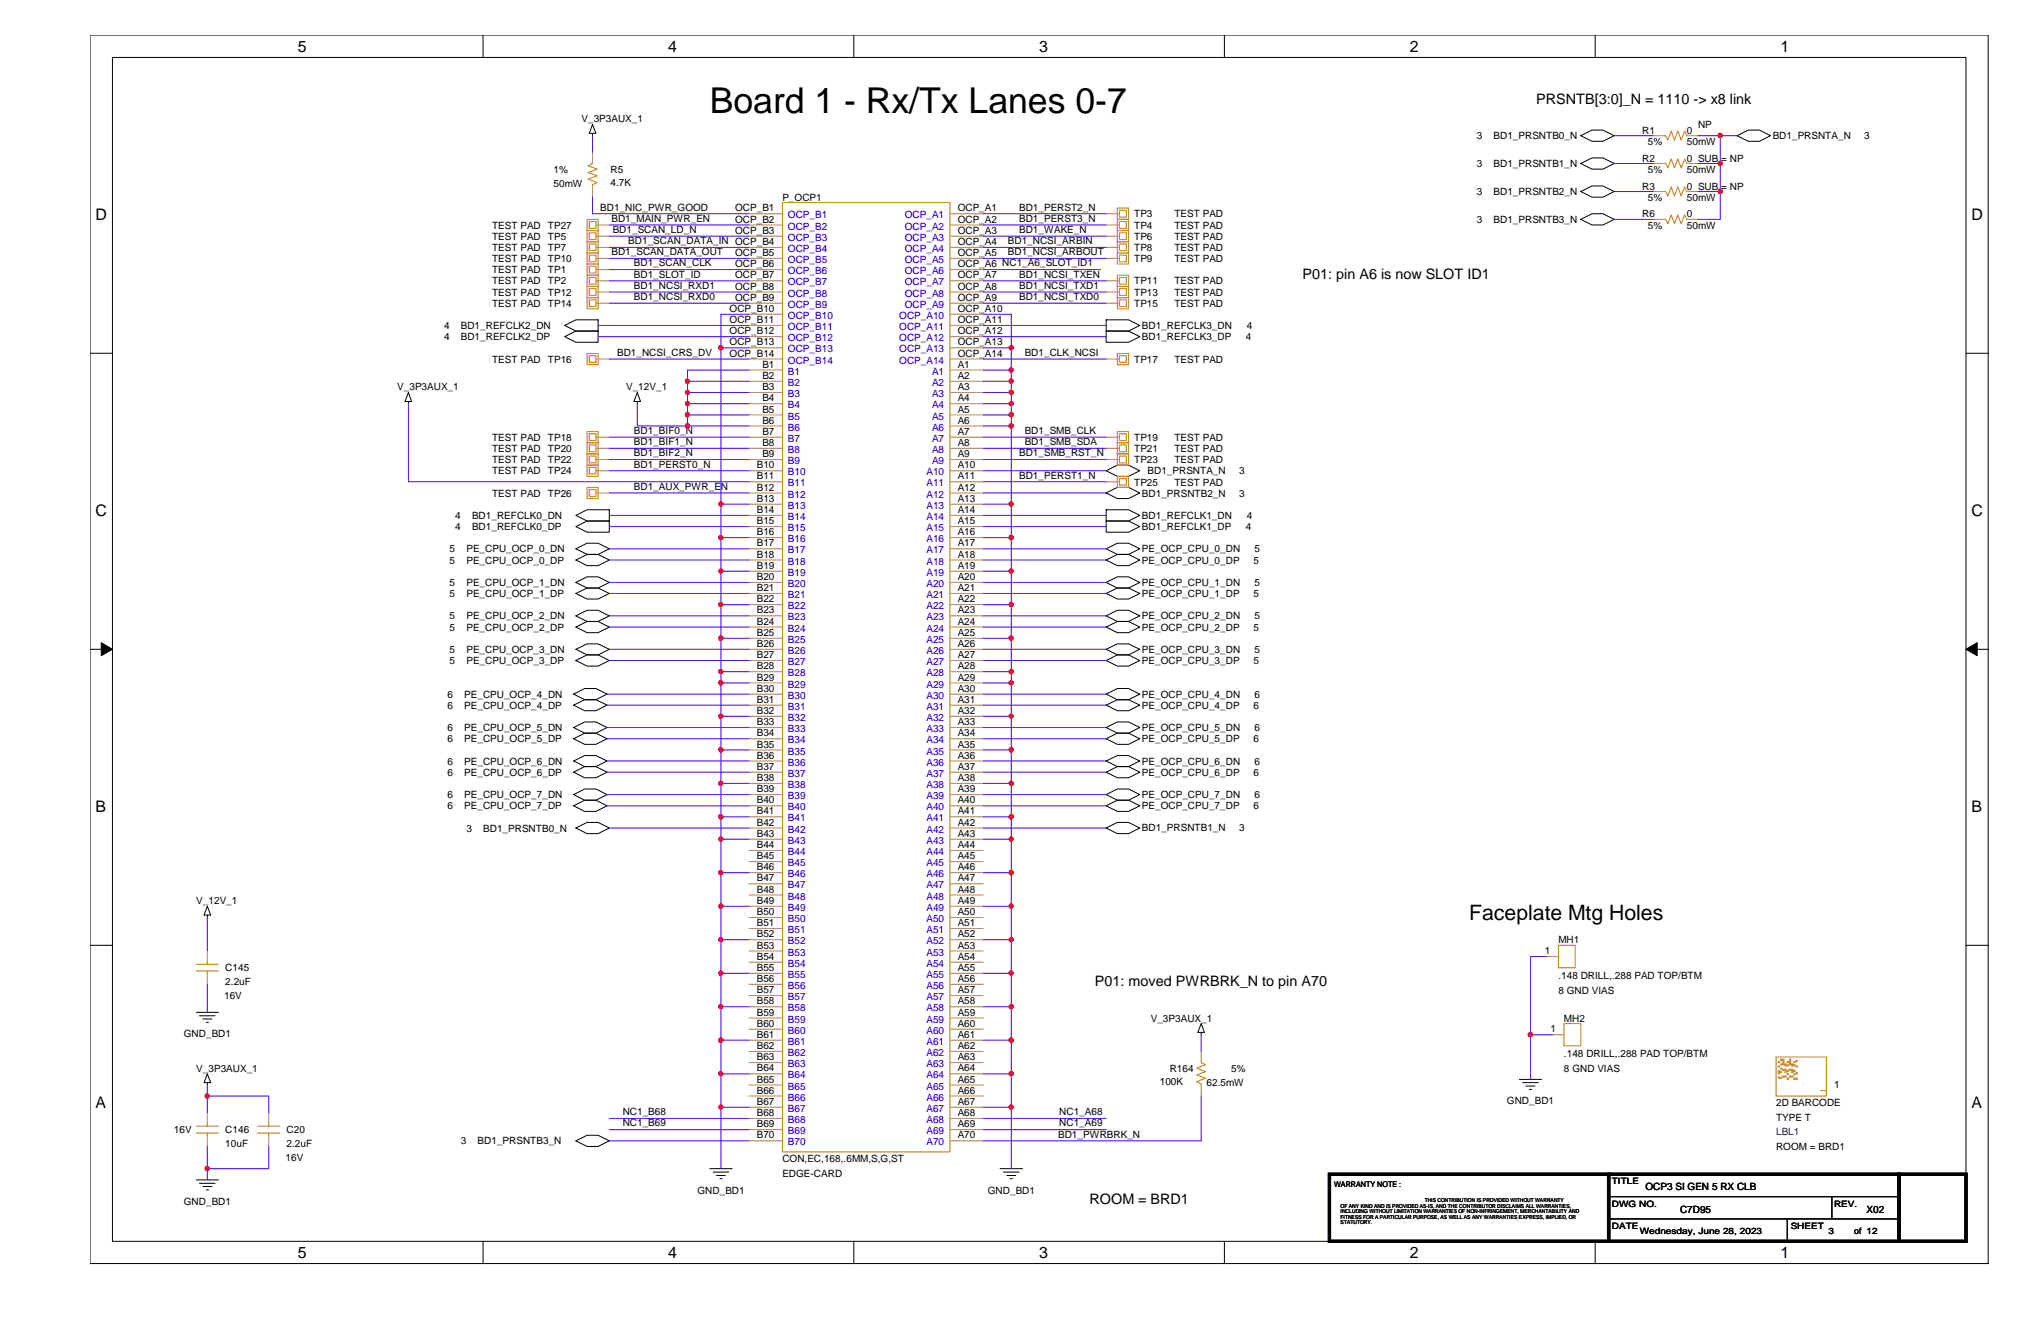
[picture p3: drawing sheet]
<svg xmlns="http://www.w3.org/2000/svg" width="432mm" height="279mm" viewBox="0 0 432 279" stroke-linecap="round" stroke-linejoin="round" font-family="sans-serif">
<path d="M19 7.4h401.6v259.8h-401.5zM23.8 12.1h392.1v250.5h-392.1z" fill="none" stroke="#000" stroke-width=".21"/>
<g fill="#fff">
<path d="M63 7.9h1.9v3.8h-1.9z"/>
<path d="M63 263.1h1.9v3.7h-1.9z"/>
</g>
<path d="M102.2 7.4v4.7M102.2 262.6v4.7" fill="none" stroke="#000" stroke-width=".21"/>
<g fill="#fff">
<path d="M141.4 7.9h1.9v3.8h-1.9z"/>
<path d="M141.4 263.1h1.9v3.7h-1.9z"/>
</g>
<path d="M180.6 7.4v4.7M180.6 262.6v4.7" fill="none" stroke="#000" stroke-width=".21"/>
<g fill="#fff">
<path d="M219.8 7.9h1.9v3.8h-1.9z"/>
<path d="M219.8 263.1h1.9v3.7h-1.9z"/>
</g>
<path d="M259 7.4v4.7M259 262.6v4.7" fill="none" stroke="#000" stroke-width=".21"/>
<g fill="#fff">
<path d="M298.2 7.9h1.9v3.8h-1.9z"/>
<path d="M298.2 263.1h1.9v3.7h-1.9z"/>
</g>
<path d="M337.5 7.4v4.7M337.5 262.6v4.7" fill="none" stroke="#000" stroke-width=".21"/>
<g fill="#fff">
<path d="M376.7 7.9h1.8v3.8h-1.8z"/>
<path d="M376.7 263.1h1.8v3.7h-1.8z"/>
<path d="M20.2 43.4h2.5v3.8h-2.5z"/>
<path d="M417.1 43.4h2.5v3.8h-2.5z"/>
<path d="M20.2 106h2.5v3.8h-2.5z"/>
<path d="M417.1 106h2.5v3.8h-2.5z"/>
</g>
<path d="M19.1 74.7h4.7M415.9 74.7h4.8" fill="none" stroke="#000" stroke-width=".21"/>
<g fill="#fff">
<path d="M20.2 168.6h2.3v3.8h-2.3z"/>
<path d="M417.1 168.6h2.3v3.8h-2.3z"/>
</g>
<path d="M19.1 137.3h4.7M415.9 137.3h4.8" fill="none" stroke="#000" stroke-width=".21"/>
<path d="M21.4 135.9l2.4 1.4-2.4 1.4zM415.9 137.3l2.4-1.4v2.8z" fill="#000" stroke="#000" stroke-width=".21"/>
<g fill="#fff">
<path d="M20.2 231.2h2.3v3.8h-2.3z"/>
<path d="M417.1 231.2h2.3v3.8h-2.3z"/>
</g>
<g fill="none" stroke="#000" stroke-width=".21">
<path d="M125.3 26.3l.8 1.9h-1.4zM125.3 28.2v.5M334.4 28.7l2.4-1.2h2.3l2.4 1.2-2.4 1.2h-2.3zM334.4 34.6l2.4-1.2h2.3l2.4 1.2-2.4 1.2h-2.3zM367.5 28.7l2.4-1.2h2.3l2.4 1.2-2.4 1.2h-2.3zM334.4 40.5l2.4-1.2h2.3l2.4 1.2-2.4 1.2h-2.3zM334.4 46.4l2.4-1.2h2.3l2.4 1.2-2.4 1.2h-2.3zM119.5 68.8l2.3-1.2h4.7v2.4h-4.7zM119.5 71.2l2.3-1.2h4.7v2.4h-4.7zM234 67.6h4.8l2.3 1.2-2.3 1.2h-4.8zM234 70h4.8l2.3 1.2-2.3 1.2h-4.8zM86.4 84.9v.5"/>
<path d="M86.4 83l.7 1.9h-1.4zM134.8 83l.7 1.9h-1.4zM134.8 84.9v.5M234 99.6l2.4-1.2h2.4l2.3 1.2-2.3 1.2h-2.4zM121.8 118.4l2.4-1.1h2.3l2.4 1.1-2.4 1.2h-2.3zM121.8 116.1l2.4-1.2h2.3l2.4 1.2-2.4 1.2h-2.3zM121.8 109l2.4-1.2h4.7v2.4h-4.7zM121.8 111.4l2.4-1.2h4.7v2.4h-4.7zM234 104.3l2.4-1.2h2.4l2.3 1.2-2.3 1.2h-2.4zM234 118.4l2.4-1.1h2.4l2.3 1.1-2.3 1.2h-2.4zM234 116.1l2.4-1.2h2.4l2.3 1.2-2.3 1.2h-2.4zM234 107.8h4.8l2.3 1.2-2.3 1.2h-4.8z"/>
<path d="M234 110.2h4.8l2.3 1.2-2.3 1.2h-4.8zM121.8 125.5l2.4-1.1h2.3l2.4 1.1-2.4 1.2h-2.3zM121.8 132.6l2.4-1.2h2.3l2.4 1.2-2.4 1.2h-2.3zM121.8 139.7l2.4-1.2h2.3l2.4 1.2-2.4 1.2h-2.3zM121.8 137.3l2.4-1.1h2.3l2.4 1.1-2.4 1.2h-2.3zM121.8 130.3l2.4-1.2h2.3l2.4 1.2-2.4 1.1h-2.3zM121.8 123.2l2.4-1.2h2.3l2.4 1.2-2.4 1.2h-2.3zM234 123.2l2.4-1.2h2.4l2.3 1.2-2.3 1.2h-2.4zM234 130.3l2.4-1.2h2.4l2.3 1.2-2.3 1.1h-2.4zM234 137.3l2.4-1.1h2.4l2.3 1.1-2.3 1.2h-2.4zM234 139.7l2.4-1.2h2.4l2.3 1.2-2.3 1.2h-2.4zM234 132.6l2.4-1.2h2.4l2.3 1.2-2.3 1.2h-2.4z"/>
<path d="M234 125.5l2.4-1.1h2.4l2.3 1.1-2.3 1.2h-2.4zM121.4 153.9l2.3-1.2h2.4l2.3 1.2-2.3 1.2h-2.4zM121.4 156.3l2.3-1.2h2.4l2.3 1.2-2.3 1.1h-2.4zM121.4 149.1l2.3-1.1h2.4l2.3 1.1-2.3 1.2h-2.4zM121.4 146.8l2.3-1.2h2.4l2.3 1.2-2.3 1.2h-2.4zM234 146.8l2.4-1.2h2.4l2.3 1.2-2.3 1.2h-2.4zM234 153.9l2.4-1.2h2.4l2.3 1.2-2.3 1.2h-2.4zM234 156.3l2.4-1.2h2.4l2.3 1.2-2.3 1.1h-2.4zM234 149.1l2.4-1.1h2.4l2.3 1.1-2.3 1.2h-2.4zM121.4 161l2.3-1.2h2.4l2.3 1.2-2.3 1.1h-2.4zM121.4 163.3l2.3-1.2h2.4l2.3 1.2-2.3 1.2h-2.4zM121.4 168.1l2.3-1.2h2.4l2.3 1.2-2.3 1.1h-2.4z"/>
<path d="M121.4 170.4l2.3-1.2h2.4l2.3 1.2-2.3 1.2h-2.4zM121.8 175.1l2.4-1.2h2.3l2.4 1.2-2.4 1.2h-2.3zM234 175.1l2.4-1.2h2.4l2.3 1.2-2.3 1.2h-2.4zM234 161l2.4-1.2h2.4l2.3 1.2-2.3 1.1h-2.4zM234 168.1l2.4-1.2h2.4l2.3 1.2-2.3 1.1h-2.4zM234 170.4l2.4-1.2h2.4l2.3 1.2-2.3 1.2h-2.4zM234 163.3l2.4-1.2h2.4l2.3 1.2-2.3 1.2h-2.4zM19.1 199.9h4.7M43.9 193.5v.6M43.9 191.7l.7 1.8h-1.4zM415.9 199.9h4.8M41.5 214.1h4.7"/>
<path d="M42.2 214.8h3.3M42.9 215.5h1.9M43.6 216.2h.5M254.1 216.5l.7 1.9h-1.4zM254.1 218.4v.5M43.9 229v.5M43.9 227.1l.7 1.9h-1.4zM321.4 228.3h4.7M322.2 229h3.3M322.8 229.7h1.9M323.6 230.4h.4M41.5 249.6h4.7"/>
<path d="M42.2 250.3h3.3M42.9 251h1.9M43.6 251.7h.5M121.8 241.3l2.4-1.2h2.3l2.4 1.2-2.4 1.2h-2.3zM150.2 247.2h4.7M150.9 247.9h3.3M151.6 248.6h1.9M152.3 249.3h.5M211.6 247.2h4.7M212.3 247.9h3.3M213 248.6h1.9M213.7 249.3h.5"/>
<path d="M340.3 253.1h61.4M340.3 257.8h61.4M378.1 257.8v4.8M387.6 253.1v4.7"/>
</g>
<path d="M281.3 248.4h59v14.2h-59zM340.3 248.4h61.4v14.2h-61.4zM401.7 248.4h14.2v14.2h-14.2z" fill="none" stroke="#000" stroke-width=".68"/>
<g fill="none" stroke="#cc8006" stroke-width=".21">
<path d="M125.3 34.6l-.9 .5 1.9 .7-1.9 .7 1.9 .7-1.9 .7 1.9 .7-1 .5v.2M352.1 28.7h.3l.4 .9 .8-1.9 .6 1.9 .8-1.9 .7 1.9 .7-1.9 .5 1M352.1 34.6h.3l.4 .9 .8-1.8 .6 1.8 .8-1.8 .7 1.8 .7-1.8 .5 .9M124.2 53.5h2.3v2.3h-2.3zM124.2 46.4h2.3v2.4h-2.3zM124.2 51.1h2.3v2.4h-2.3zM124.2 48.8h2.3v2.3h-2.3zM124.2 58.2h2.3v2.4h-2.3zM124.2 55.8h2.3v2.4h-2.3zM124.7 54h1.4v1.4h-1.4zM124.7 46.9h1.4v1.4h-1.4zM124.7 51.6h1.4v1.4h-1.4z"/>
<path d="M124.7 49.2h1.4v1.5h-1.4zM124.7 58.7h1.4v1.4h-1.4zM124.7 56.3h1.4v1.4h-1.4zM126.1 54.7h.4M126.1 47.6h.4M126.1 52.3h.4M126.1 50h.4M126.1 59.4h.4M126.1 57h.4M165.5 42.8h35.5v200.8h-35.5zM236.4 44h2.4v2.4h-2.4zM236.4 46.4h2.4v2.4h-2.4z"/>
<path d="M236.4 48.8h2.4v2.3h-2.4zM236.4 51.1h2.4v2.4h-2.4zM236.4 53.5h2.4v2.3h-2.4zM236.4 58.2h2.4v2.4h-2.4zM236.4 45.2h.5M236.4 47.6h.5M236.4 50h.5M236.4 52.3h.5M236.4 54.7h.5M236.4 59.4h.5M236.9 44.5h1.4v1.4h-1.4zM236.9 46.9h1.4v1.4h-1.4z"/>
<path d="M236.9 49.2h1.4v1.5h-1.4zM236.9 51.6h1.4v1.4h-1.4zM236.9 54h1.4v1.4h-1.4zM236.9 58.7h1.4v1.4h-1.4zM352.1 46.4h.3l.4 .9 .8-1.8 .6 1.8 .8-1.8 .7 1.8 .7-1.8 .5 .9M352.1 40.5h.3l.4 .9 .8-1.9 .6 1.9 .8-1.9 .7 1.9 .7-1.9 .5 1M124.2 74.8h2.3v2.3h-2.3zM124.2 62.9h2.3v2.4h-2.3zM124.2 60.6h2.3v2.3h-2.3zM124.7 75.2h1.4v1.4h-1.4zM124.7 63.4h1.4v1.4h-1.4zM124.7 61h1.4v1.5h-1.4z"/>
<path d="M126.1 75.9h.4M126.1 64.1h.4M126.1 61.8h.4M236.4 60.6h2.4v2.3h-2.4zM236.4 62.9h2.4v2.4h-2.4zM236.4 74.8h2.4v2.3h-2.4zM236.4 61.8h.5M236.4 64.1h.5M236.4 75.9h.5M236.9 61h1.4v1.5h-1.4zM236.9 63.4h1.4v1.4h-1.4zM236.9 75.2h1.4v1.4h-1.4z"/>
<path d="M124.2 96h2.3v2.4h-2.3zM124.2 93.6h2.3v2.4h-2.3zM124.2 91.3h2.3v2.3h-2.3zM124.2 98.4h2.3v2.4h-2.3zM124.7 96.5h1.4v1.4h-1.4zM124.7 94.1h1.4v1.4h-1.4zM124.7 91.7h1.4v1.5h-1.4zM124.7 98.8h1.4v1.4h-1.4zM126.1 97.2h.4M126.1 94.8h.4M126.1 92.5h.4M126.1 99.6h.4"/>
<path d="M236.4 91.3h2.4v2.3h-2.4zM236.4 93.6h2.4v2.4h-2.4zM236.4 96h2.4v2.4h-2.4zM236.4 92.5h.5M236.4 94.8h.5M236.4 97.2h.5M236.9 91.7h1.4v1.5h-1.4zM236.9 94.1h1.4v1.4h-1.4zM236.9 96.5h1.4v1.4h-1.4zM124.2 103.1h2.3v2.4h-2.3zM124.7 103.5h1.4v1.5h-1.4zM126.1 104.3h.4"/>
<path d="M236.4 100.8h2.4v2.3h-2.4zM236.4 101.9h.5M236.9 101.2h1.4v1.4h-1.4zM329.7 199.9h3.5v4.8h-3.5zM41.5 204h4.7M41.5 205.4h4.7M43.9 203.5v.5M43.9 205.4v.5M330.9 216.5h3.5v4.7h-3.5zM41.5 238.2h4.7M41.5 239.6h4.7M43.9 237.7v.5"/>
<path d="M43.9 239.6v.5M54.5 238.2h4.7M54.5 239.6h4.7M56.9 237.7v.5M56.9 239.6v.5M254.1 224.7l1 .5-1.9 .7 1.9 .8-1.9 .6 1.9 .7-1.9 .8 .9 .4v.3M375.8 223.6h10.6v8.2h-10.6zM376.2 227.8h.3v.2h-.3zM376.2 226.9h.3v.2h-.3zM376.2 226.4h.3v.3h-.3zM376.2 225.5h.3v.2h-.3zM376.2 224.5h.3v.2h-.3z"/>
<path d="M376.7 227.8h.2v.2h-.2zM376.7 226.7h.2v.2h-.2zM376.7 225.9h.2v.2h-.2zM376.7 225h.2v.2h-.2zM376.7 224h.2v.3h-.2zM377.2 224h.2v.3h-.2zM377.2 224.5h.2v.2h-.2zM377.2 225h.2v.2h-.2zM377.2 226.1h.2v.3h-.2zM377.2 227.6h.2v.2h-.2zM377.7 225h.2v.2h-.2zM377.7 225.2h.2v.3h-.2z"/>
<path d="M377.7 226.1h.2v.3h-.2zM377.7 226.7h.2v.2h-.2zM377.7 227.6h.2v.2h-.2zM378.1 224.5h.3v.2h-.3zM378.1 225.2h.3v.3h-.3zM378.1 226.4h.3v.3h-.3zM378.1 227.1h.3v.2h-.3zM378.1 228h.3v.3h-.3zM378.6 227.6h.2v.2h-.2zM378.6 226.1h.2v.3h-.2zM378.6 225h.2v.2h-.2zM378.6 224.5h.2v.2h-.2z"/>
<path d="M378.6 224h.2v.3h-.2zM379.1 227.6h.2v.2h-.2zM379.1 226.7h.2v.2h-.2zM379.1 226.1h.2v.3h-.2zM379.1 225.2h.2v.3h-.2zM379.1 225h.2v.2h-.2zM379.5 228h.3v.3h-.3zM379.5 227.1h.3v.2h-.3zM379.5 226.4h.3v.3h-.3zM379.5 225.2h.3v.3h-.3zM379.5 224.5h.3v.2h-.3zM380 224.3h.2v.2h-.2z"/>
<path d="M380 225.5h.2v.2h-.2zM380 226.9h.2v.2h-.2zM380 228h.2v.3h-.2zM385.2 230.7h1.2"/>
</g>
<g fill="none" stroke="#a84" stroke-width=".21">
<path d="M125.3 39.3v2.4M125.3 32.2v2.4M349.8 28.7h2.3M349.8 34.6h2.3M356.9 28.7h2.3M356.9 34.6h2.3M126.5 54.7h2.4M126.5 47.6h2.4M126.5 52.3h2.4M126.5 50h2.4M126.5 59.4h2.4M126.5 57h2.4"/>
<path d="M158.5 45.2h7M158.5 47.6h7M158.5 50h7M158.5 52.3h7M158.5 54.7h7M158.5 57h7M158.5 59.4h7M201 45.2h7M201 47.6h7M201 50h7M201 52.3h7M201 54.7h7"/>
<path d="M201 57h7M201 59.4h7M234 45.2h2.4M234 47.6h2.4M234 50h2.4M234 52.3h2.4M234 54.7h2.4M234 59.4h2.4M349.8 46.4h2.3M349.8 40.5h2.3M356.9 46.4h2.3M356.9 40.5h2.3"/>
<path d="M126.5 75.9h2.4M126.5 64.1h2.4M126.5 61.8h2.4M158.5 61.8h7M158.5 64.1h7M158.5 66.5h7M158.5 68.8h7M158.5 71.2h7M158.5 73.6h7M158.5 75.9h7M158.5 78.3h7M201 61.8h7"/>
<path d="M201 64.1h7M201 66.5h7M201 68.8h7M201 71.2h7M201 73.6h7M201 75.9h7M201 78.3h7M234 61.8h2.4M234 64.1h2.4M234 75.9h2.4M126.5 97.2h2.4M126.5 94.8h2.4"/>
<path d="M126.5 92.5h2.4M126.5 99.6h2.4M158.5 80.6h7M158.5 83h7M158.5 85.4h7M158.5 87.8h7M158.5 90.1h7M158.5 92.5h7M158.5 94.8h7M158.5 97.2h7M158.5 99.6h7M201 80.6h7"/>
<path d="M201 83h7M201 85.4h7M201 87.8h7M201 90.1h7M201 92.5h7M201 94.8h7M201 97.2h7M201 99.6h7M234 92.5h2.4M234 94.8h2.4M234 97.2h2.4M126.5 104.3h2.4"/>
<path d="M158.5 101.9h7M158.5 104.3h7M158.5 106.6h7M158.5 109h7M158.5 111.4h7M158.5 113.7h7M158.5 116.1h7M158.5 118.4h7M201 101.9h7M201 104.3h7M201 106.6h7M201 109h7"/>
<path d="M201 111.4h7M201 113.7h7M201 116.1h7M201 118.4h7M234 101.9h2.4M158.5 120.8h7M158.5 123.2h7M158.5 125.5h7M158.5 127.9h7M158.5 130.3h7M158.5 132.6h7M158.5 135h7"/>
<path d="M158.5 137.3h7M158.5 139.7h7M201 120.8h7M201 123.2h7M201 127.9h7M201 130.3h7M201 132.6h7M201 135h7M201 137.3h7M201 139.7h7M201 125.5h7M158.5 142.1h7"/>
<path d="M158.5 144.4h7M158.5 146.8h7M158.5 149.1h7M158.5 151.5h7M158.5 153.9h7M158.5 156.3h7M158.5 158.6h7M201 142.1h7M201 144.4h7M201 146.8h7M201 149.1h7M201 151.5h7"/>
<path d="M201 153.9h7M201 156.3h7M201 158.6h7M158.5 161h7M158.5 163.3h7M158.5 165.7h7M158.5 168.1h7M158.5 170.4h7M158.5 172.8h7M158.5 175.1h7M158.5 177.5h7M158.5 179.9h7"/>
<path d="M201 161h7M201 163.3h7M201 165.7h7M201 168.1h7M201 170.4h7M201 172.8h7M201 175.1h7M201 177.5h7M201 179.9h7M158.5 182.2h7M158.5 184.6h7M158.5 186.9h7"/>
<path d="M158.5 189.3h7M158.5 191.7h7M158.5 194.1h7M158.5 196.4h7M158.5 198.8h7M201 182.2h7M201 184.6h7M201 186.9h7M201 189.3h7M201 191.7h7M201 194.1h7M201 196.4h7"/>
<path d="M201 198.8h7M43.9 205.9v2.3M43.9 201.1v2.4M158.5 201.1h7M158.5 203.5h7M158.5 205.9h7M158.5 208.2h7M158.5 210.6h7M158.5 212.9h7M158.5 215.3h7M158.5 217.7h7M201 201.1h7"/>
<path d="M201 203.5h7M201 205.9h7M201 208.2h7M201 210.6h7M201 212.9h7M201 215.3h7M201 217.7h7M327.3 202.3h2.4M328.5 218.9h2.4M43.9 235.4v2.3M56.9 235.4v2.3M158.5 220h7"/>
<path d="M158.5 222.4h7M158.5 224.7h7M158.5 227.1h7M158.5 229.5h7M158.5 231.8h7M158.5 234.2h7M158.5 236.6h7M158.5 238.9h7M201 220h7M201 222.4h7M201 224.7h7M201 227.1h7"/>
<path d="M201 229.5h7M201 231.8h7M201 234.2h7M201 236.6h7M201 238.9h7M254.1 229.5v2.3M254.1 222.4v2.3M386.4 230.7h.1M43.9 240.1v2.4M56.9 240.1v2.4M158.5 241.3h7M201 241.3h7"/>
</g>
<g fill="none" stroke="#4200ff" stroke-width=".21">
<path d="M125.3 28.7v3.5M341.5 28.7h8.3M341.5 34.6h8.3M359.2 28.7h4.7M359.2 34.6h4.7M363.9 28.7h3.6M363.9 28.7v5.9M363.9 34.6v5.9M125.3 41.7v3.5h33.2M128.9 57h29.6M128.9 54.7h29.6M128.9 50h29.6"/>
<path d="M128.9 52.3h29.6M128.9 59.4h29.6M128.9 47.6h29.6M208 50h26M208 45.2h26M208 47.6h26M208 59.4h26M208 52.3h26M208 54.7h26M208 57h24.8M341.5 40.5h8.3M341.5 46.4h8.3"/>
<path d="M359.2 40.5h4.7M363.9 40.5v5.9h-4.7M126.5 68.8h32M126.5 71.2h32M128.9 61.8h29.6M128.9 64.1h29.6M128.9 75.9h29.6M152.5 73.6h6M152.5 73.6v33M158.5 66.5h-6v7.1M158.5 78.3h-13v2.3M208 66.5h6v7.1"/>
<path d="M208 73.6h6M208 78.3h6M208 68.8h26M208 71.2h26M208 75.9h26M208 64.1h26M208 61.8h26M214 73.6v4.7M214 78.3v2.3M86.4 85.4v16.5h72.1M128.9 92.5h29.6M128.9 94.8h29.6"/>
<path d="M128.9 97.2h29.6M128.9 99.6h29.6M134.8 85.4v4.7h10.7M145.5 90.1h13M145.5 80.6h13M145.5 83h13M145.5 87.8h13M145.5 85.4h13M145.5 87.8v2.3M145.5 80.6v2.4M145.5 83v2.4M145.5 85.4v2.4"/>
<path d="M208 80.6h6M208 83h6M208 85.4h6M208 87.8h6M208 90.1h6M208 94.8h26M208 92.5h26M208 97.2h26M208 99.6h26M214 80.6v2.4M214 83v2.4M214 85.4v2.4"/>
<path d="M214 87.8v2.3M214 90.1v16.5M128.9 104.3h29.6M128.9 111.4h29.6M128.9 109h29.6M128.9 118.4h29.6M128.9 116.1h29.6M152.5 106.6h6M152.5 113.7h6M152.5 106.6v7.1M152.5 113.7v7.1M208 106.6h6"/>
<path d="M208 113.7h6M208 111.4h26M208 109h26M208 101.9h26M208 104.3h26M208 118.4h26M208 116.1h26M214 106.6v7.1M214 113.7v7.1M128.9 139.7h29.6M128.9 137.3h29.6M128.9 132.6h29.6"/>
<path d="M128.9 130.3h29.6M128.9 125.5h29.6M128.9 123.2h29.6M152.5 120.8h6M152.5 127.9h6M152.5 135h6M152.5 120.8v7.1M152.5 127.9v7.1M152.5 135v7.1M208 120.8h6M208 127.9h6M208 135h6"/>
<path d="M208 139.7h26M208 137.3h26M208 132.6h26M208 130.3h26M208 125.5h26M208 123.2h26M214 120.8v7.1M214 127.9v7.1M214 135v7.1M128.4 156.3h30.1M128.4 146.8h30.1M128.4 149.1h30.1"/>
<path d="M128.4 153.9h30.1M152.5 158.6v7.1M152.5 142.1h6M152.5 144.4h6M152.5 151.5h6M152.5 158.6h6M152.5 142.1v2.3M152.5 144.4v7.1M152.5 151.5v7.1M208 142.1h6M208 144.4h6M208 151.5h6"/>
<path d="M208 158.6h6M208 156.3h26M208 153.9h26M208 149.1h26M208 146.8h26M214 142.1v2.3M214 144.4v7.1M214 151.5v7.1M214 158.6v7.1M128.4 161h30.1M128.4 163.3h30.1M128.4 168.1h30.1"/>
<path d="M128.4 170.4h30.1M128.9 175.1h29.6M152.5 172.8v4.7M152.5 165.7h6M152.5 172.8h6M152.5 177.5h6M152.5 165.7v7.1M152.5 177.5v7.1M208 165.7h6M208 172.8h6M208 177.5h6M208 170.4h26"/>
<path d="M208 168.1h26M208 163.3h26M208 161h26M208 175.1h26M214 165.7v7.1M214 172.8v4.7M214 177.5v7.1M43.9 194.1v7M152.5 184.6h6M152.5 191.7h6M152.5 198.8h6M152.5 184.6v7.1"/>
<path d="M152.5 191.7v7.1M152.5 198.8v7.1M208 184.6h6M208 191.7h6M208 198.8h6M214 184.6v7.1M214 191.7v7.1M214 198.8v7.1M43.9 208.2v5.9M152.5 205.9h6M152.5 212.9h6M152.5 205.9v7"/>
<path d="M152.5 212.9v7.1M208 205.9h6M208 212.9h6M214 205.9v7M214 212.9v7.1M254.1 218.9v3.5M327.3 202.3h-3.5v16.6M328.5 218.9h-4.7v9.4M43.9 229.5v5.9M43.9 231.8h13v3.6M128.9 238.9h29.6M128.9 236.6h29.6"/>
<path d="M152.5 234.2v13M152.5 220h6M152.5 227.1h6M152.5 234.2h6M152.5 220v7.1M152.5 227.1v7.1M208 220h6M208 227.1h6M208 234.2h6M208 236.6h26M208 238.9h26M214 220v7.1"/>
<path d="M214 227.1v7.1M214 234.2v13M254.1 231.8v9.5h-46.1M43.9 242.5v4.7M43.9 247.2v2.4M56.9 242.5v4.7h-13M128.9 241.3h29.6"/>
</g>
<g fill="#f00" stroke="#f00" stroke-width=".21">
<circle cx="145.4" cy="90.1" r=".46"/>
<circle cx="145.4" cy="80.6" r=".45"/>
<circle cx="145.4" cy="83" r=".45"/>
<circle cx="145.4" cy="87.7" r=".46"/>
<circle cx="145.4" cy="85.4" r=".45"/>
<circle cx="363.9" cy="28.7" r=".46"/>
<circle cx="363.9" cy="40.5" r=".46"/>
<circle cx="363.9" cy="34.6" r=".45"/>
<circle cx="213.9" cy="78.3" r=".46"/>
<circle cx="213.9" cy="73.5" r=".45"/>
<circle cx="213.9" cy="80.6" r=".45"/>
<circle cx="213.9" cy="83" r=".45"/>
<circle cx="213.9" cy="85.4" r=".45"/>
<circle cx="213.9" cy="87.7" r=".46"/>
<circle cx="213.9" cy="90.1" r=".46"/>
<circle cx="213.9" cy="113.7" r=".46"/>
<circle cx="213.9" cy="106.6" r=".45"/>
<circle cx="213.9" cy="127.9" r=".45"/>
<circle cx="213.9" cy="120.8" r=".45"/>
<circle cx="213.9" cy="142" r=".45"/>
<circle cx="213.9" cy="135" r=".46"/>
<circle cx="213.9" cy="144.4" r=".45"/>
<circle cx="213.9" cy="158.6" r=".46"/>
<circle cx="213.9" cy="151.5" r=".45"/>
<circle cx="213.9" cy="165.7" r=".45"/>
<circle cx="213.9" cy="177.5" r=".45"/>
<circle cx="213.9" cy="172.8" r=".46"/>
<circle cx="213.9" cy="191.7" r=".45"/>
<circle cx="213.9" cy="184.6" r=".46"/>
<circle cx="213.9" cy="198.7" r=".45"/>
<circle cx="213.9" cy="212.9" r=".45"/>
<circle cx="213.9" cy="205.8" r=".46"/>
<circle cx="213.9" cy="227.1" r=".45"/>
<circle cx="213.9" cy="220" r=".46"/>
<circle cx="213.9" cy="234.2" r=".45"/>
<circle cx="152.5" cy="106.6" r=".45"/>
<circle cx="152.5" cy="73.5" r=".45"/>
<circle cx="152.5" cy="113.7" r=".46"/>
<circle cx="152.5" cy="127.9" r=".45"/>
<circle cx="152.5" cy="120.8" r=".45"/>
<circle cx="152.5" cy="142" r=".45"/>
<circle cx="152.5" cy="135" r=".46"/>
<circle cx="152.5" cy="144.4" r=".45"/>
<circle cx="152.5" cy="158.6" r=".46"/>
<circle cx="152.5" cy="151.5" r=".45"/>
<circle cx="152.5" cy="165.7" r=".45"/>
<circle cx="152.5" cy="177.5" r=".45"/>
<circle cx="152.5" cy="172.8" r=".46"/>
<circle cx="152.5" cy="191.7" r=".45"/>
<circle cx="152.5" cy="184.6" r=".46"/>
<circle cx="152.5" cy="198.7" r=".45"/>
<circle cx="152.5" cy="212.9" r=".45"/>
<circle cx="152.5" cy="205.8" r=".46"/>
<circle cx="152.5" cy="227.1" r=".45"/>
<circle cx="152.5" cy="220" r=".46"/>
<circle cx="152.5" cy="234.2" r=".45"/>
<circle cx="43.8" cy="247.2" r=".45"/>
<circle cx="43.8" cy="231.8" r=".46"/>
<circle cx="323.8" cy="218.8" r=".47"/>
</g>
<text font-size="7.5" x="150.2" y="23.8">Board 1 - Rx/Tx Lanes 0-7</text>
<text font-size="4.5" x="310.8" y="194.6">Faceplate Mtg Holes</text>
<g font-size="3.4">
<text x="63" y="11">5</text>
<text x="141.4" y="11">4</text>
<text x="219.8" y="11">3</text>
<text x="298.2" y="11">2</text>
<text x="376.7" y="11">1</text>
<text x="20.2" y="46.5">D</text>
<text x="417.1" y="46.5">D</text>
<text x="20.2" y="109.1">C</text>
<text x="417.1" y="109.1">C</text>
<text x="20.2" y="171.7">B</text>
<text x="417.1" y="171.7">B</text>
<text x="20.2" y="234.3">A</text>
<text x="417.1" y="234.3">A</text>
<text x="63" y="266.1">5</text>
<text x="141.4" y="266.1">4</text>
<text x="219.8" y="266.1">3</text>
<text x="298.2" y="266.1">2</text>
<text x="376.7" y="266.1">1</text>
</g>
<g font-size="3">
<text x="325" y="22">PRSNTB[3:0]_N = 1110 -&gt; x8 link</text>
<text x="275.6" y="59.1">P01: pin A6 is now SLOT ID1</text>
<text x="231.6" y="208.6">P01: moved PWRBRK_N to pin A70</text>
<text x="230.5" y="254.7">ROOM = BRD1</text>
</g>
<g font-size="2.1">
<text x="123" y="25.9">V_3P3AUX_1</text>
<text x="312.5" y="29.5">3</text>
<text x="316" y="29.5">BD1_PRSNTB0_N</text>
<text x="347.4" y="28.3">R1</text>
<text x="356.9" y="28.3">0</text>
<text x="359.2" y="27.1">NP</text>
<text x="375" y="29.5">BD1_PRSNTA_N</text>
<text x="394.4" y="29.5">3</text>
<text x="312.5" y="35.3">3</text>
<text x="316" y="35.3">BD1_PRSNTB1_N</text>
<text x="347.4" y="34.2">R2</text>
<text x="348.6" y="30.6">5%</text>
<text x="356.9" y="30.6">50mW</text>
<text x="356.9" y="34.2">0 SUB = NP</text>
<text x="117.1" y="36.5">1%</text>
<text x="117.1" y="39.6">50mW</text>
<text x="129.2" y="39.4">4.7K</text>
<text x="129.2" y="36.5">R5</text>
<text x="312.5" y="41.3">3</text>
<text x="316" y="41.3">BD1_PRSNTB2_N</text>
<text x="347.4" y="40.1">R3</text>
<text x="348.6" y="36.5">5%</text>
<text x="356.9" y="40.1">0 SUB = NP</text>
<text x="356.9" y="36.5">50mW</text>
<text x="127" y="44.5">BD1_NIC_PWR_GOOD</text>
<text x="129.4" y="46.9">BD1_MAIN_PWR_EN</text>
<text x="155.5" y="44.7">OCP_B1</text>
<text x="155.5" y="47.1">OCP_B2</text>
<text x="165.5" y="42.5">P_OCP1</text>
<text x="202.6" y="44.7">OCP_A1</text>
<text x="202.6" y="47.1">OCP_A2</text>
<text x="215.6" y="44.5">BD1_PERST2_N</text>
<text x="215.6" y="46.9">BD1_PERST3_N</text>
<text x="239.9" y="46">TP3</text>
<text x="248.5" y="46">TEST PAD</text>
<text x="312.5" y="47.2">3</text>
<text x="316" y="47.2">BD1_PRSNTB3_N</text>
<text x="347.4" y="46">R6</text>
<text x="348.6" y="42.5">5%</text>
<text x="356.9" y="46">0</text>
<text x="356.9" y="42.5">50mW</text>
<text x="104.1" y="48.3">TEST PAD</text>
<text x="104.1" y="53.1">TEST PAD</text>
<text x="104.1" y="50.7">TEST PAD</text>
<text x="115.9" y="48.3">TP27</text>
<text x="115.9" y="53.1">TP7</text>
<text x="115.9" y="50.7">TP5</text>
<text x="129.4" y="54">BD1_SCAN_DATA_OUT</text>
<text x="129.6" y="49.3">BD1_SCAN_LD_N</text>
<text x="132.9" y="51.6">BD1_SCAN_DATA_IN OCP_B4</text>
<text x="155.5" y="49.4">OCP_B3</text>
<text x="202.6" y="49.4">OCP_A3</text>
<text x="202.6" y="51.8">OCP_A4</text>
<text x="213.2" y="51.6">BD1_NCSI_ARBIN</text>
<text x="213.2" y="54">BD1_NCSI_ARBOUT</text>
<text x="215.6" y="49.3">BD1_WAKE_N</text>
<text x="239.9" y="48.3">TP4</text>
<text x="239.9" y="50.7">TP6</text>
<text x="239.9" y="53.1">TP8</text>
<text x="248.5" y="48.3">TEST PAD</text>
<text x="248.5" y="50.7">TEST PAD</text>
<text x="248.5" y="53.1">TEST PAD</text>
<text x="348.6" y="48.3">5%</text>
<text x="356.9" y="48.3">50mW</text>
<text x="104.1" y="55.5">TEST PAD</text>
<text x="104.1" y="57.8">TEST PAD</text>
<text x="115.9" y="55.5">TP10</text>
<text x="115.9" y="57.8">TP1</text>
<text x="134.1" y="56.3">BD1_SCAN_CLK</text>
<text x="134.1" y="58.7">BD1_SLOT_ID</text>
<text x="155.5" y="54.1">OCP_B5</text>
<text x="155.5" y="56.5">OCP_B6</text>
<text x="155.5" y="58.9">OCP_B7</text>
<text x="202.6" y="54.1">OCP_A5</text>
<text x="202.6" y="56.5">OCP_A6 NC1_A6_SLOT_ID1</text>
<text x="202.6" y="58.9">OCP_A7</text>
<text x="215.6" y="58.7">BD1_NCSI_TXEN</text>
<text x="239.9" y="55.5">TP9</text>
<text x="248.5" y="55.5">TEST PAD</text>
<text x="104.1" y="64.9">TEST PAD</text>
<text x="104.1" y="62.5">TEST PAD</text>
<text x="104.1" y="60.2">TEST PAD</text>
<text x="115.9" y="64.9">TP14</text>
<text x="115.9" y="62.5">TP12</text>
<text x="115.9" y="60.2">TP2</text>
<text x="134.1" y="61.1">BD1_NCSI_RXD1</text>
<text x="134.1" y="63.5">BD1_NCSI_RXD0</text>
<text x="154.3" y="66">OCP_B10</text>
<text x="155.5" y="61.3">OCP_B8</text>
<text x="155.5" y="63.6">OCP_B9</text>
<text x="202.6" y="61.3">OCP_A8</text>
<text x="202.6" y="63.6">OCP_A9</text>
<text x="202.6" y="66">OCP_A10</text>
<text x="215.6" y="63.5">BD1_NCSI_TXD0</text>
<text x="215.6" y="61.1">BD1_NCSI_TXD1</text>
<text x="239.9" y="60.2">TP11</text>
<text x="239.9" y="62.5">TP13</text>
<text x="239.9" y="64.9">TP15</text>
<text x="248.5" y="60.2">TEST PAD</text>
<text x="248.5" y="62.5">TEST PAD</text>
<text x="248.5" y="64.9">TEST PAD</text>
<text x="93.9" y="69.6">4</text>
<text x="93.9" y="72">4</text>
<text x="97.5" y="69.6">BD1_REFCLK2_DN</text>
<text x="97.5" y="72">BD1_REFCLK2_DP</text>
<text x="154.3" y="68.3">OCP_B11</text>
<text x="154.3" y="70.7">OCP_B12</text>
<text x="202.6" y="68.3">OCP_A11</text>
<text x="202.6" y="70.7">OCP_A12</text>
<text x="241.6" y="69.6">BD1_REFCLK3_DN</text>
<text x="241.6" y="72">BD1_REFCLK3_DP</text>
<text x="263.6" y="72">4</text>
<text x="263.8" y="69.6">4</text>
<text x="104.1" y="76.7">TEST PAD</text>
<text x="115.9" y="76.7">TP16</text>
<text x="130.6" y="75.3">BD1_NCSI_CRS_DV</text>
<text x="154.3" y="73.1">OCP_B13</text>
<text x="154.3" y="75.4">OCP_B14</text>
<text x="161.3" y="77.8">B1</text>
<text x="202.6" y="73.1">OCP_A13</text>
<text x="202.6" y="75.4">OCP_A14</text>
<text x="202.6" y="77.8">A1</text>
<text x="216.8" y="75.3">BD1_CLK_NCSI</text>
<text x="239.9" y="76.7">TP17</text>
<text x="248.5" y="76.7">TEST PAD</text>
<text x="84" y="82.6">V_3P3AUX_1</text>
<text x="132.5" y="82.6">V_12V_1</text>
<text x="161.3" y="80.1">B2</text>
<text x="161.3" y="82.5">B3</text>
<text x="202.6" y="80.1">A2</text>
<text x="202.6" y="82.5">A3</text>
<text x="161.3" y="84.9">B4</text>
<text x="161.3" y="87.2">B5</text>
<text x="161.3" y="89.6">B6</text>
<text x="202.6" y="84.9">A4</text>
<text x="202.6" y="87.2">A5</text>
<text x="202.6" y="89.6">A6</text>
<text x="104.1" y="95.6">TEST PAD</text>
<text x="104.1" y="93.2">TEST PAD</text>
<text x="115.9" y="95.6">TP20</text>
<text x="115.9" y="93.2">TP18</text>
<text x="134.1" y="91.8">BD1_BIF0_N</text>
<text x="134.1" y="94.1">BD1_BIF1_N</text>
<text x="161.3" y="91.9">B7</text>
<text x="161.3" y="94.3">B8</text>
<text x="202.6" y="91.9">A7</text>
<text x="202.6" y="94.3">A8</text>
<text x="216.8" y="94.1">BD1_SMB_SDA</text>
<text x="216.8" y="91.8">BD1_SMB_CLK</text>
<text x="239.9" y="93.2">TP19</text>
<text x="239.9" y="95.6">TP21</text>
<text x="248.5" y="93.2">TEST PAD</text>
<text x="248.5" y="95.6">TEST PAD</text>
<text x="104.1" y="98">TEST PAD</text>
<text x="104.1" y="100.3">TEST PAD</text>
<text x="115.9" y="98">TP22</text>
<text x="115.9" y="100.3">TP24</text>
<text x="134.1" y="96.5">BD1_BIF2_N</text>
<text x="134.1" y="98.9">BD1_PERST0_N</text>
<text x="160.1" y="99.1">B10</text>
<text x="160.1" y="101.4">B11</text>
<text x="161.3" y="96.7">B9</text>
<text x="202.6" y="99.1">A10</text>
<text x="202.6" y="101.4">A11</text>
<text x="202.6" y="96.7">A9</text>
<text x="215.6" y="96.5">BD1_SMB_RST_N</text>
<text x="215.6" y="101.2">BD1_PERST1_N</text>
<text x="239.9" y="98">TP23</text>
<text x="242.8" y="100.3">BD1_PRSNTA_N</text>
<text x="248.5" y="98">TEST PAD</text>
<text x="262.1" y="100.3">3</text>
<text x="104.1" y="105">TEST PAD</text>
<text x="115.9" y="105">TP26</text>
<text x="134.1" y="103.6">BD1_AUX_PWR_EN</text>
<text x="160.1" y="103.8">B12</text>
<text x="160.1" y="106.1">B13</text>
<text x="202.6" y="103.8">A12</text>
<text x="202.6" y="106.1">A13</text>
<text x="239.9" y="102.7">TP25</text>
<text x="241.6" y="105">BD1_PRSNTB2_N</text>
<text x="248.5" y="102.7">TEST PAD</text>
<text x="262.1" y="105">3</text>
<text x="96.3" y="109.8">4</text>
<text x="96.3" y="112.1">4</text>
<text x="99.9" y="109.8">BD1_REFCLK0_DN</text>
<text x="99.9" y="112.1">BD1_REFCLK0_DP</text>
<text x="160.1" y="108.5">B14</text>
<text x="160.1" y="110.9">B15</text>
<text x="160.1" y="113.2">B16</text>
<text x="202.6" y="108.5">A14</text>
<text x="202.6" y="110.9">A15</text>
<text x="202.6" y="113.2">A16</text>
<text x="241.6" y="109.8">BD1_REFCLK1_DN</text>
<text x="241.6" y="112.1">BD1_REFCLK1_DP</text>
<text x="263.6" y="112.1">4</text>
<text x="263.8" y="109.8">4</text>
<text x="95.1" y="119.2">5</text>
<text x="95.1" y="116.8">5</text>
<text x="98.7" y="119.2">PE_CPU_OCP_0_DP</text>
<text x="98.7" y="116.8">PE_CPU_OCP_0_DN</text>
<text x="160.1" y="115.6">B17</text>
<text x="160.1" y="117.9">B18</text>
<text x="202.6" y="115.6">A17</text>
<text x="202.6" y="117.9">A18</text>
<text x="241.6" y="119.2">PE_OCP_CPU_0_DP</text>
<text x="241.6" y="116.8">PE_OCP_CPU_0_DN</text>
<text x="265.2" y="119.2">5</text>
<text x="265.4" y="116.8">5</text>
<text x="95.1" y="124">5</text>
<text x="98.7" y="124">PE_CPU_OCP_1_DN</text>
<text x="160.1" y="120.3">B19</text>
<text x="160.1" y="122.7">B20</text>
<text x="160.1" y="125">B21</text>
<text x="202.6" y="120.3">A19</text>
<text x="202.6" y="122.7">A20</text>
<text x="202.6" y="125">A21</text>
<text x="241.6" y="124">PE_OCP_CPU_1_DN</text>
<text x="265.4" y="124">5</text>
<text x="95.1" y="126.3">5</text>
<text x="95.1" y="131">5</text>
<text x="98.7" y="126.3">PE_CPU_OCP_1_DP</text>
<text x="98.7" y="131">PE_CPU_OCP_2_DN</text>
<text x="160.1" y="127.4">B22</text>
<text x="160.1" y="129.8">B23</text>
<text x="202.6" y="127.4">A22</text>
<text x="202.6" y="129.8">A23</text>
<text x="241.6" y="131">PE_OCP_CPU_2_DN</text>
<text x="241.6" y="126.3">PE_OCP_CPU_1_DP</text>
<text x="265.2" y="126.3">5</text>
<text x="265.4" y="131">5</text>
<text x="95.1" y="133.4">5</text>
<text x="98.7" y="133.4">PE_CPU_OCP_2_DP</text>
<text x="160.1" y="132.1">B24</text>
<text x="160.1" y="134.5">B25</text>
<text x="160.1" y="136.8">B26</text>
<text x="202.6" y="132.1">A24</text>
<text x="202.6" y="134.5">A25</text>
<text x="202.6" y="136.8">A26</text>
<text x="241.6" y="133.4">PE_OCP_CPU_2_DP</text>
<text x="265.2" y="133.4">5</text>
<text x="95.1" y="140.5">5</text>
<text x="95.1" y="138.1">5</text>
<text x="98.7" y="140.5">PE_CPU_OCP_3_DP</text>
<text x="98.7" y="138.1">PE_CPU_OCP_3_DN</text>
<text x="160.1" y="139.2">B27</text>
<text x="160.1" y="141.6">B28</text>
<text x="160.1" y="143.9">B29</text>
<text x="202.6" y="139.2">A27</text>
<text x="202.6" y="141.6">A28</text>
<text x="202.6" y="143.9">A29</text>
<text x="241.6" y="138.1">PE_OCP_CPU_3_DN</text>
<text x="241.6" y="140.5">PE_OCP_CPU_3_DP</text>
<text x="265.2" y="140.5">5</text>
<text x="265.4" y="138.1">5</text>
<text x="94.7" y="149.9">6</text>
<text x="94.7" y="147.6">6</text>
<text x="98.2" y="149.9">PE_CPU_OCP_4_DP</text>
<text x="98.2" y="147.6">PE_CPU_OCP_4_DN</text>
<text x="160.1" y="146.3">B30</text>
<text x="160.1" y="148.6">B31</text>
<text x="202.6" y="146.3">A30</text>
<text x="202.6" y="148.6">A31</text>
<text x="241.6" y="147.6">PE_OCP_CPU_4_DN</text>
<text x="241.6" y="149.9">PE_OCP_CPU_4_DP</text>
<text x="265.2" y="149.9">6</text>
<text x="265.4" y="147.6">6</text>
<text x="94.7" y="154.6">6</text>
<text x="98.2" y="154.6">PE_CPU_OCP_5_DN</text>
<text x="160.1" y="151">B32</text>
<text x="160.1" y="153.4">B33</text>
<text x="160.1" y="155.7">B34</text>
<text x="202.6" y="151">A32</text>
<text x="202.6" y="153.4">A33</text>
<text x="202.6" y="155.7">A34</text>
<text x="241.6" y="154.6">PE_OCP_CPU_5_DN</text>
<text x="265.4" y="154.6">6</text>
<text x="94.7" y="161.8">6</text>
<text x="94.7" y="157">6</text>
<text x="98.2" y="161.8">PE_CPU_OCP_6_DN</text>
<text x="98.2" y="157">PE_CPU_OCP_5_DP</text>
<text x="160.1" y="158.1">B35</text>
<text x="160.1" y="160.4">B36</text>
<text x="202.6" y="158.1">A35</text>
<text x="202.6" y="160.4">A36</text>
<text x="241.6" y="161.8">PE_OCP_CPU_6_DN</text>
<text x="241.6" y="157">PE_OCP_CPU_5_DP</text>
<text x="265.2" y="157">6</text>
<text x="265.4" y="161.8">6</text>
<text x="94.7" y="164.1">6</text>
<text x="98.2" y="164.1">PE_CPU_OCP_6_DP</text>
<text x="160.1" y="162.8">B37</text>
<text x="160.1" y="165.2">B38</text>
<text x="160.1" y="167.6">B39</text>
<text x="202.6" y="162.8">A37</text>
<text x="202.6" y="165.2">A38</text>
<text x="202.6" y="167.6">A39</text>
<text x="241.6" y="164.1">PE_OCP_CPU_6_DP</text>
<text x="265.2" y="164.1">6</text>
<text x="94.7" y="168.8">6</text>
<text x="94.7" y="171.2">6</text>
<text x="98.2" y="168.8">PE_CPU_OCP_7_DN</text>
<text x="98.2" y="171.2">PE_CPU_OCP_7_DP</text>
<text x="160.1" y="169.9">B40</text>
<text x="160.1" y="172.3">B41</text>
<text x="202.6" y="169.9">A40</text>
<text x="202.6" y="172.3">A41</text>
<text x="241.6" y="168.8">PE_OCP_CPU_7_DN</text>
<text x="241.6" y="171.2">PE_OCP_CPU_7_DP</text>
<text x="265.2" y="171.2">6</text>
<text x="265.4" y="168.8">6</text>
<text x="98.7" y="175.9">3</text>
<text x="102.2" y="175.9">BD1_PRSNTB0_N</text>
<text x="160.1" y="174.6">B42</text>
<text x="160.1" y="177">B43</text>
<text x="160.1" y="179.4">B44</text>
<text x="202.6" y="174.6">A42</text>
<text x="202.6" y="177">A43</text>
<text x="202.6" y="179.4">A44</text>
<text x="241.6" y="175.7">BD1_PRSNTB1_N</text>
<text x="262.1" y="175.7">3</text>
<text x="160.1" y="181.7">B45</text>
<text x="160.1" y="184.1">B46</text>
<text x="202.6" y="181.7">A45</text>
<text x="202.6" y="184.1">A46</text>
<text x="41.5" y="191.3">V_12V_1</text>
<text x="160.1" y="186.4">B47</text>
<text x="160.1" y="188.8">B48</text>
<text x="160.1" y="191.2">B49</text>
<text x="202.6" y="186.4">A47</text>
<text x="202.6" y="188.8">A48</text>
<text x="202.6" y="191.2">A49</text>
<text x="160.1" y="193.5">B50</text>
<text x="160.1" y="195.9">B51</text>
<text x="202.6" y="193.5">A50</text>
<text x="202.6" y="195.9">A51</text>
<text x="160.1" y="198.2">B52</text>
<text x="160.1" y="200.6">B53</text>
<text x="160.1" y="203">B54</text>
<text x="202.6" y="198.2">A52</text>
<text x="202.6" y="200.6">A53</text>
<text x="202.6" y="203">A54</text>
<text x="326.9" y="201.8">1</text>
<text x="329.7" y="199.5">MH1</text>
<text x="47.7" y="208.3">2.2uF</text>
<text x="47.7" y="205.4">C145</text>
<text x="160.1" y="205.4">B55</text>
<text x="160.1" y="207.7">B56</text>
<text x="202.6" y="205.4">A55</text>
<text x="202.6" y="207.7">A56</text>
<text x="329.7" y="207.1">.148 DRILL,.288 PAD TOP/BTM</text>
<text x="47.4" y="211.3">16V</text>
<text x="160.1" y="210.1">B57</text>
<text x="160.1" y="212.4">B58</text>
<text x="160.1" y="214.8">B59</text>
<text x="202.6" y="210.1">A57</text>
<text x="202.6" y="212.4">A58</text>
<text x="202.6" y="214.8">A59</text>
<text x="329.7" y="210.1">8 GND VIAS</text>
<text x="38.9" y="219.4">GND_BD1</text>
<text x="160.1" y="217.2">B60</text>
<text x="160.1" y="219.5">B61</text>
<text x="160.1" y="221.9">B62</text>
<text x="202.6" y="217.2">A60</text>
<text x="202.6" y="219.5">A61</text>
<text x="202.6" y="221.9">A62</text>
<text x="243.5" y="216.1">V_3P3AUX_1</text>
<text x="328" y="218.4">1</text>
<text x="330.9" y="216.1">MH2</text>
<text x="41.5" y="226.7">V_3P3AUX_1</text>
<text x="160.1" y="224.2">B63</text>
<text x="160.1" y="226.6">B64</text>
<text x="202.6" y="224.2">A63</text>
<text x="202.6" y="226.6">A64</text>
<text x="247.5" y="226.7">R164</text>
<text x="260.5" y="226.7">5%</text>
<text x="330.9" y="223.6">.148 DRILL,.288 PAD TOP/BTM</text>
<text x="330.9" y="226.7">8 GND VIAS</text>
<text x="160.1" y="229">B65</text>
<text x="160.1" y="231.3">B66</text>
<text x="160.1" y="233.7">B67</text>
<text x="202.6" y="229">A65</text>
<text x="202.6" y="231.3">A66</text>
<text x="202.6" y="233.7">A67</text>
<text x="245.4" y="229.5">100K</text>
<text x="255.3" y="229.8">62.5mW</text>
<text x="318.8" y="233.6">GND_BD1</text>
<text x="388" y="230.2">1</text>
<text x="36.8" y="239.7">16V</text>
<text x="47.7" y="239.7">C146</text>
<text x="60.6" y="239.7">C20</text>
<text x="131.7" y="238.3">NC1_B69</text>
<text x="131.7" y="235.9">NC1_B68</text>
<text x="160.1" y="236.1">B68</text>
<text x="160.1" y="238.4">B69</text>
<text x="202.6" y="236.1">A68</text>
<text x="202.6" y="238.4">A69</text>
<text x="224.1" y="235.9">NC1_A68</text>
<text x="224.1" y="238.3">NC1_A69</text>
<text x="375.8" y="234">2D BARCODE</text>
<text x="375.8" y="237.1">TYPE T</text>
<text x="47.7" y="242.5">10uF</text>
<text x="60.4" y="245.6">16V</text>
<text x="60.6" y="242.5">2.2uF</text>
<text x="97.5" y="242.1">3</text>
<text x="101" y="242.1">BD1_PRSNTB3_N</text>
<text x="160.1" y="240.8">B70</text>
<text x="165.5" y="245.8">CON,EC,168,.6MM,S,G,ST</text>
<text x="202.6" y="240.8">A70</text>
<text x="223.9" y="240.6">BD1_PWRBRK_N</text>
<text x="375.8" y="243.2">ROOM = BRD1</text>
<text x="165.5" y="248.9">EDGE-CARD</text>
<text x="348.1" y="251.7">OCP3 SI GEN 5 RX CLB</text>
<text x="38.9" y="254.8">GND_BD1</text>
<text x="147.6" y="252.4">GND_BD1</text>
<text x="209" y="252.4">GND_BD1</text>
<text x="355.4" y="256.5">C7D95</text>
<text x="394.9" y="256.5">X02</text>
</g>
<g font-size="2.1" fill="#00c">
<text x="166.7" y="46.2">OCP_B1</text>
<text x="191.4" y="46.2">OCP_A1</text>
<text x="166.7" y="48.6">OCP_B2</text>
<text x="166.7" y="50.9">OCP_B3</text>
<text x="166.7" y="53.3">OCP_B4</text>
<text x="191.4" y="48.6">OCP_A2</text>
<text x="191.4" y="50.9">OCP_A3</text>
<text x="191.4" y="53.3">OCP_A4</text>
<text x="166.7" y="55.6">OCP_B5</text>
<text x="166.7" y="58">OCP_B6</text>
<text x="191.4" y="55.6">OCP_A5</text>
<text x="191.4" y="58">OCP_A6</text>
<text x="166.7" y="60.4">OCP_B7</text>
<text x="166.7" y="62.7">OCP_B8</text>
<text x="166.7" y="65.1">OCP_B9</text>
<text x="191.4" y="60.4">OCP_A7</text>
<text x="191.4" y="62.7">OCP_A8</text>
<text x="191.4" y="65.1">OCP_A9</text>
<text x="166.7" y="67.4">OCP_B10</text>
<text x="166.7" y="69.8">OCP_B11</text>
<text x="190.2" y="67.4">OCP_A10</text>
<text x="190.2" y="69.8">OCP_A11</text>
<text x="166.7" y="72.2">OCP_B12</text>
<text x="166.7" y="74.5">OCP_B13</text>
<text x="166.7" y="76.9">OCP_B14</text>
<text x="190.2" y="72.2">OCP_A12</text>
<text x="190.2" y="74.5">OCP_A13</text>
<text x="190.2" y="76.9">OCP_A14</text>
<text x="166.7" y="79.2">B1</text>
<text x="166.7" y="81.6">B2</text>
<text x="166.7" y="84">B3</text>
<text x="197.2" y="79.2">A1</text>
<text x="197.2" y="81.6">A2</text>
<text x="197.2" y="84">A3</text>
<text x="166.7" y="86.4">B4</text>
<text x="166.7" y="88.7">B5</text>
<text x="197.2" y="86.4">A4</text>
<text x="197.2" y="88.7">A5</text>
<text x="166.7" y="91.1">B6</text>
<text x="166.7" y="93.4">B7</text>
<text x="166.7" y="95.8">B8</text>
<text x="197.2" y="91.1">A6</text>
<text x="197.2" y="93.4">A7</text>
<text x="197.2" y="95.8">A8</text>
<text x="166.7" y="98.2">B9</text>
<text x="166.7" y="100.5">B10</text>
<text x="196" y="100.5">A10</text>
<text x="197.2" y="98.2">A9</text>
<text x="166.7" y="102.9">B11</text>
<text x="166.7" y="105.2">B12</text>
<text x="166.7" y="107.6">B13</text>
<text x="196" y="102.9">A11</text>
<text x="196" y="105.2">A12</text>
<text x="196" y="107.6">A13</text>
<text x="166.7" y="110">B14</text>
<text x="166.7" y="112.4">B15</text>
<text x="196" y="110">A14</text>
<text x="196" y="112.4">A15</text>
<text x="166.7" y="114.7">B16</text>
<text x="166.7" y="117.1">B17</text>
<text x="166.7" y="119.4">B18</text>
<text x="196" y="114.7">A16</text>
<text x="196" y="117.1">A17</text>
<text x="196" y="119.4">A18</text>
<text x="166.7" y="121.8">B19</text>
<text x="166.7" y="124.2">B20</text>
<text x="196" y="121.8">A19</text>
<text x="196" y="124.2">A20</text>
<text x="166.7" y="126.5">B21</text>
<text x="166.7" y="128.9">B22</text>
<text x="166.7" y="131.2">B23</text>
<text x="196" y="128.9">A22</text>
<text x="196" y="131.2">A23</text>
<text x="196" y="126.5">A21</text>
<text x="166.7" y="133.6">B24</text>
<text x="166.7" y="136">B25</text>
<text x="196" y="133.6">A24</text>
<text x="196" y="136">A25</text>
<text x="166.7" y="138.3">B26</text>
<text x="166.7" y="140.7">B27</text>
<text x="166.7" y="143">B28</text>
<text x="196" y="138.3">A26</text>
<text x="196" y="140.7">A27</text>
<text x="196" y="143">A28</text>
<text x="166.7" y="145.4">B29</text>
<text x="166.7" y="147.8">B30</text>
<text x="196" y="145.4">A29</text>
<text x="196" y="147.8">A30</text>
<text x="166.7" y="150.1">B31</text>
<text x="166.7" y="152.5">B32</text>
<text x="166.7" y="154.9">B33</text>
<text x="196" y="150.1">A31</text>
<text x="196" y="152.5">A32</text>
<text x="196" y="154.9">A33</text>
<text x="166.7" y="157.2">B34</text>
<text x="166.7" y="159.6">B35</text>
<text x="166.7" y="161.9">B36</text>
<text x="196" y="157.2">A34</text>
<text x="196" y="159.6">A35</text>
<text x="196" y="161.9">A36</text>
<text x="166.7" y="164.3">B37</text>
<text x="166.7" y="166.7">B38</text>
<text x="196" y="164.3">A37</text>
<text x="196" y="166.7">A38</text>
<text x="166.7" y="169">B39</text>
<text x="166.7" y="171.4">B40</text>
<text x="166.7" y="173.7">B41</text>
<text x="196" y="169">A39</text>
<text x="196" y="171.4">A40</text>
<text x="196" y="173.7">A41</text>
<text x="166.7" y="176.1">B42</text>
<text x="166.7" y="178.5">B43</text>
<text x="196" y="176.1">A42</text>
<text x="196" y="178.5">A43</text>
<text x="166.7" y="180.8">B44</text>
<text x="166.7" y="183.2">B45</text>
<text x="166.7" y="185.5">B46</text>
<text x="196" y="180.8">A44</text>
<text x="196" y="183.2">A45</text>
<text x="196" y="185.5">A46</text>
<text x="166.7" y="187.9">B47</text>
<text x="166.7" y="190.3">B48</text>
<text x="196" y="187.9">A47</text>
<text x="196" y="190.3">A48</text>
<text x="166.7" y="192.7">B49</text>
<text x="166.7" y="195">B50</text>
<text x="166.7" y="197.4">B51</text>
<text x="196" y="192.7">A49</text>
<text x="196" y="195">A50</text>
<text x="196" y="197.4">A51</text>
<text x="166.7" y="199.7">B52</text>
<text x="166.7" y="202.1">B53</text>
<text x="196" y="199.7">A52</text>
<text x="196" y="202.1">A53</text>
<text x="166.7" y="204.5">B54</text>
<text x="166.7" y="206.8">B55</text>
<text x="166.7" y="209.2">B56</text>
<text x="196" y="204.5">A54</text>
<text x="196" y="206.8">A55</text>
<text x="196" y="209.2">A56</text>
<text x="166.7" y="211.5">B57</text>
<text x="166.7" y="213.9">B58</text>
<text x="196" y="211.5">A57</text>
<text x="196" y="213.9">A58</text>
<text x="166.7" y="216.3">B59</text>
<text x="166.7" y="218.7">B60</text>
<text x="166.7" y="221">B61</text>
<text x="196" y="216.3">A59</text>
<text x="196" y="218.7">A60</text>
<text x="196" y="221">A61</text>
<text x="166.7" y="223.4">B62</text>
<text x="166.7" y="225.7">B63</text>
<text x="196" y="223.4">A62</text>
<text x="196" y="225.7">A63</text>
<text x="166.7" y="228.1">B64</text>
<text x="166.7" y="230.5">B65</text>
<text x="166.7" y="232.8">B66</text>
<text x="196" y="228.1">A64</text>
<text x="196" y="230.5">A65</text>
<text x="196" y="232.8">A66</text>
<text x="166.7" y="235.2">B67</text>
<text x="166.7" y="237.5">B68</text>
<text x="166.7" y="239.9">B69</text>
<text x="196" y="235.2">A67</text>
<text x="196" y="237.5">A68</text>
<text x="196" y="239.9">A69</text>
<text x="166.7" y="242.3">B70</text>
<text x="196" y="242.3">A70</text>
</g>
<text font-size="2.1" fill="#004040" x="375.8" y="240.2">LBL1</text>
<g font-size="1.9">
<text x="341" y="250.5">TITLE</text>
<text x="341" y="255.3">DWG NO.</text>
<text x="388" y="255.3">REV.</text>
<text x="341" y="260">DATE</text>
<text x="346.9" y="260.9">Wednesday, June 28, 2023</text>
<text x="378.8" y="260">SHEET</text>
<text x="386.8" y="260.9">3</text>
<text x="392.3" y="260.9">of 12</text>
</g>
<text font-size="1.7" x="282.2" y="251">WARRANTY NOTE :</text>
<g font-size="1.1">
<text x="283.6" y="255.4">OF ANY KIND AND IS PROVIDED AS-IS, AND THE CONTRIBUTOR DISCLAIMS ALL WARRANTIES,</text>
<text x="283.6" y="256.6">INCLUDING WITHOUT LIMITATION WARRANTIES OF NON-INFRINGEMENT, MERCHANTABILITY AND</text>
<text x="283.6" y="257.8">FITNESS FOR A PARTICULAR PURPOSE, AS WELL AS ANY WARRANTIES EXPRESS, IMPLIED, OR</text>
<text x="301.4" y="254.2">THIS CONTRIBUTION IS PROVIDED WITHOUT WARRANTY</text>
<text x="283.6" y="259">STATUTORY.</text>
</g>
</svg>
